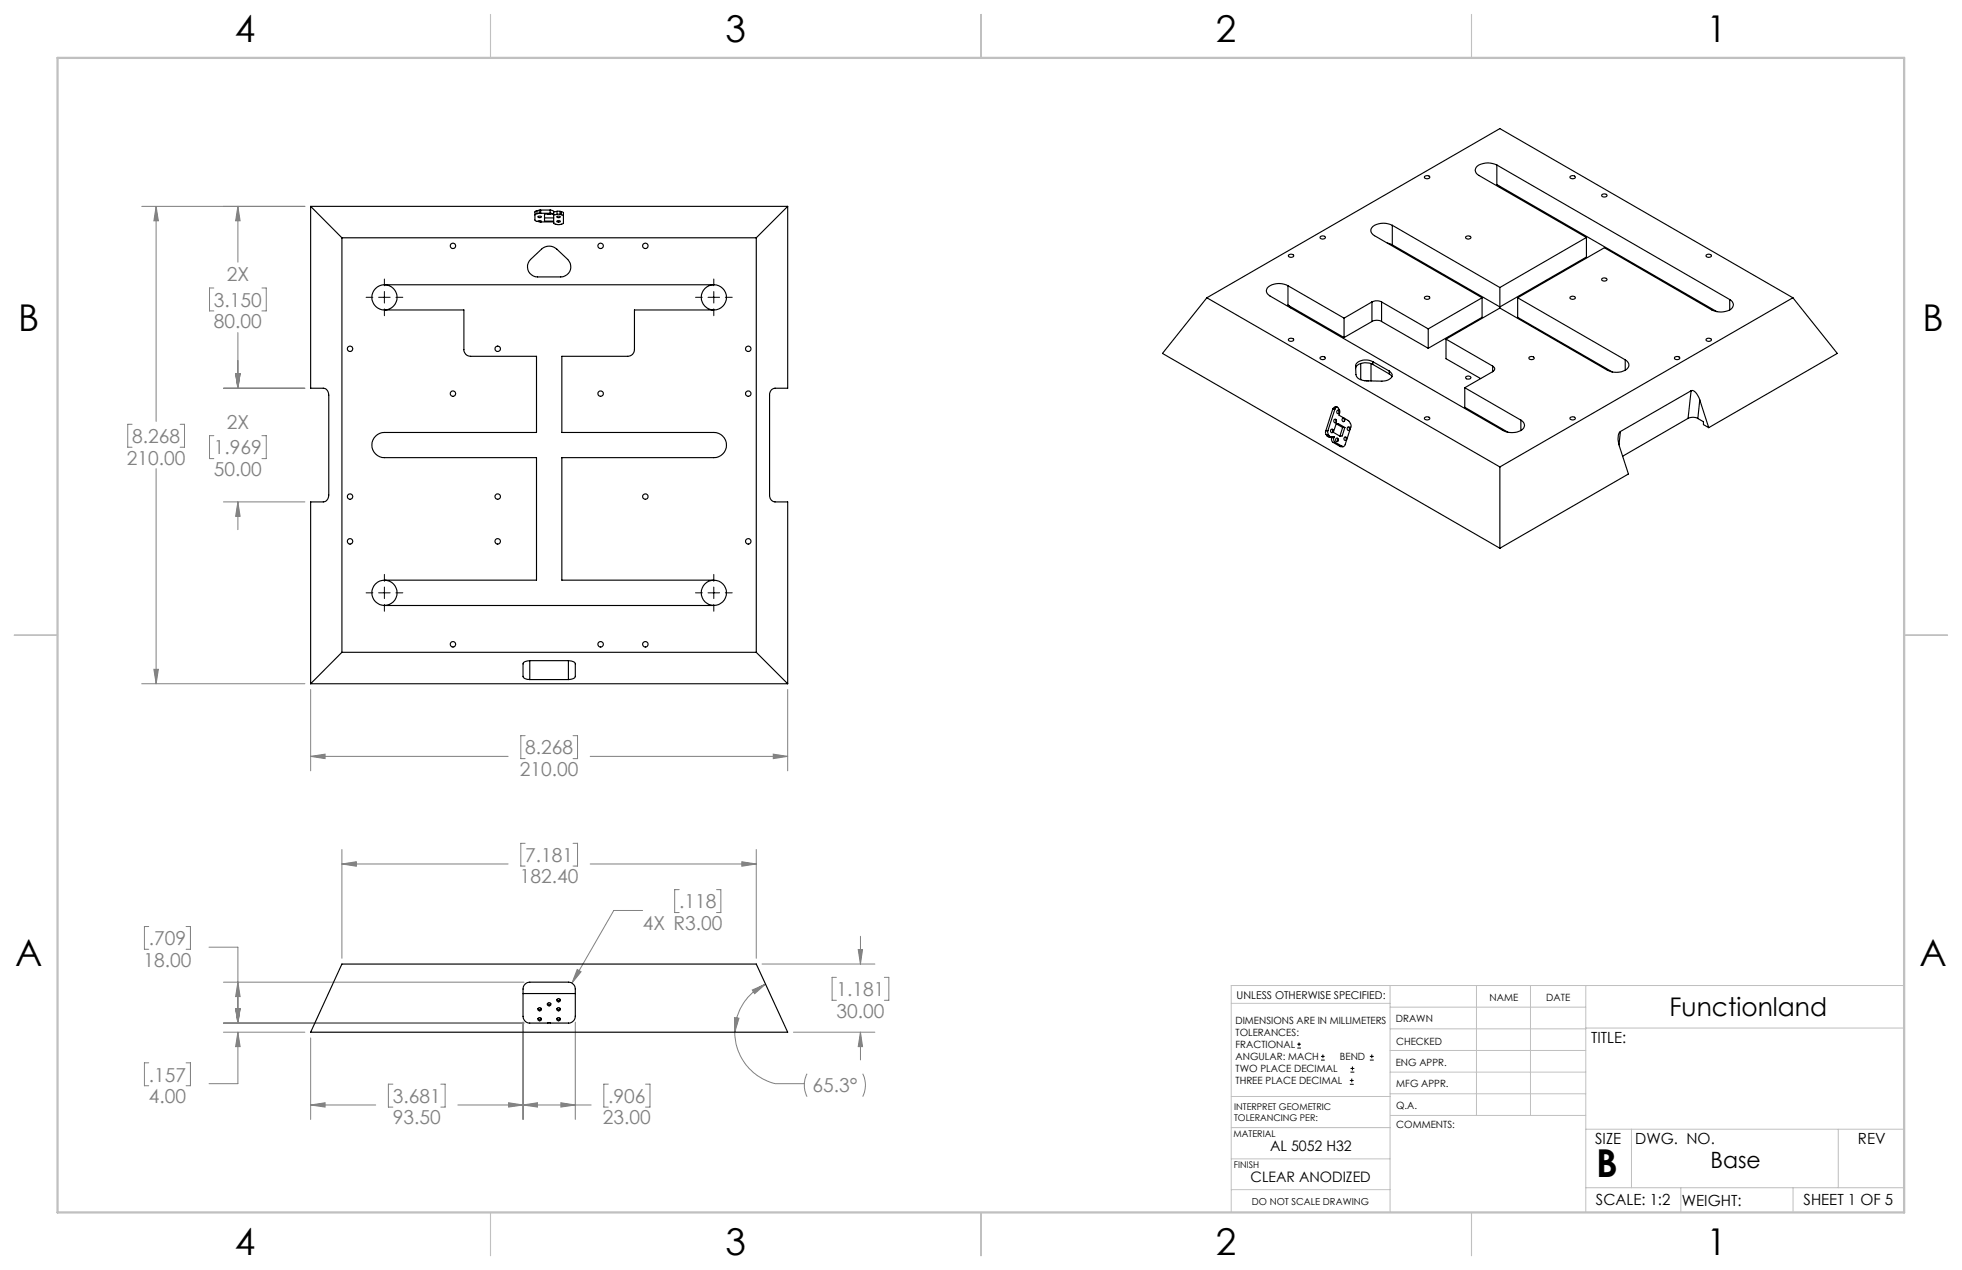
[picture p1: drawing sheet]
<svg xmlns="http://www.w3.org/2000/svg" width="432mm" height="279mm" viewBox="0 0 432 279" stroke-linecap="round" stroke-linejoin="round" font-family="sans-serif">
<g fill="none" stroke="#000" stroke-width=".22">
<path d="M80.6 65.4h1.5M83.3 65.4h2.6M84.6 61.4v1.5M84.6 64.1v2.6M84.6 67.9v1.6M87.1 65.4h1.6M153.1 65.4h1.5M155.8 65.4h2.6M157.1 61.4v1.5M157.1 64.1v2.6M157.1 67.9v1.6M159.6 65.4h1.5"/>
<path d="M80.6 130.4h1.5M83.3 130.4h2.6M84.6 126.4v1.5M84.6 129.2v2.5M84.6 133v1.5M87.1 130.4h1.6M153.1 130.4h1.5M155.8 130.4h2.6M157.1 126.4v1.5M157.1 129.2v2.5M157.1 133v1.5M159.6 130.4h1.5"/>
<path d="M285.5 230.6h.8M285.5 229.7h.8M285.9 229.3v.9M290.7 233.2h.8M290.7 232.4h.8M291.1 232v.8M297.1 238.5h.8M297.1 237.7h.8M297.2 235.9h.9M297.2 235.1h.9M297.5 237.3v.8M297.6 234.6v.9"/>
<path d="M301.5 233.2h.8M301.5 232.4h.8M301.9 232v.8"/>
</g>
<g fill="none" stroke="#808080" stroke-width=".22">
<path d="M31.2 45.4h35.9M34.4 45.4l.5 3.2h-1zM34.4 45.4v47.3M52.4 45.4l.4 3.2h-.9zM52.4 45.4v12.3M47.1 63.4h-1v5h1M52.4 73.2v12.2M57.6 63.4h1v5h-1M29.1 93.3h-1v5.1h1M39.7 93.3h.9v5.1h-.9M47.1 95.8h-1v5.1h1M49.2 85.4h17.9"/>
<path d="M51.9 82.2h.9l-.4 3.2zM57.6 95.8h1v5.1h-1M34.4 103.1v47.3M49.2 110.4h17.9M52.4 110.4l.4 3.2h-.9zM52.4 110.4v6.1M31.2 150.4h35.9M33.9 147.2h1l-.5 3.2zM68.4 151.7v17.9M173.4 151.7v17.9M68.4 166.4l3.1-.5v1zM68.4 166.4h43.4"/>
<path d="M115.6 161.9h-1v5h1M126.1 161.9h1v5h-1M129.9 166.4h43.5M170.2 165.9l3.2 .5-3.2 .5zM75.2 186.9v23.9M75.2 190.1h36.6M75.2 190.1l3.2-.5v1zM115.6 185.5h-1v5h1M126.1 185.5h1v5h-1M129.9 190.1h36.5M149.5 195.7h-1v5.1h1M157.7 195.7h.9v5.1h-.9"/>
<path d="M163.3 189.6l3.1 .5-3.1 .5zM166.4 186.9v23.9M32.7 203.8h-.9v5h.9M41 203.8h.9v5h-.9M46 208.4h6.4v16.7M49.2 216.1h66.1M52.4 216.1l.4 3.2h-.9zM127 213.3l.9 .5-2 2.5zM141.4 200.3h-6.3l-9.2 16M165.6 217.8l2.9-1.3-2.4 2.1zM167.7 212.1h24.8M168.5 216.5a11.7 11.7 0 0 0-6.8 10.6"/>
<path d="M184.1 215h-1v5.1h1M188.9 208.9h.9l-.4 3.2zM189.4 206v6.1M194.6 215h1v5.1h-1M32.7 233.8h-.9v5.1h.9M41 233.8h.9v5.1h-.9M49.2 227.1h17.9M49.2 225.1h66.1M51.9 221.9h.9l-.4 3.2zM52.4 227.1l.4 3.2h-.9zM52.4 227.1v11.3h-6.4M68.4 228.4v17.9"/>
<path d="M86.5 238.5h-1v5.1h1M97 238.5h1v5.1h-1M115.1 224.9v21.4M126.6 224.9v21.4M133.9 238.5h-1v5.1h1M142.1 238.5h1v5.1h-1M161.6 223.9l1 .1-.9 3.1zM161.7 227.1a11.6 11.6 0 0 0 9 11.3h6.3M174.6 227.1h17.9M177.6 236.2a5.6 5.6 0 0 0 0 5.1M189.4 227.1v6.1M189.4 227.1l.4 3.2h-.9z"/>
<path d="M189.9 236.2l.1 .3a5.6 5.6 0 0 1-.1 4.8M68.4 243.1l3.1-.5v1zM68.4 243.1h14.3M100.8 243.1h29.3M111.9 242.6l3.2 .5-3.2 .5zM115.1 243.1l3.2-.5v1zM123.4 242.6l3.2 .5-3.2 .5z"/>
</g>
<g fill="none" stroke="#c0c0c0" stroke-width=".22">
<path d="M305.9 216.8v49.9M324.9 216.8v28.6M336.8 216.8v28.6M349 216.8v49.9M419.1 216.8h-148.1v49.9M271 220.7h34.9M305.9 231.1h43.1M305.9 226.3h43.1M305.9 221.6h43.1M305.9 235.9h43.1M349 226.2h70.1M271 255h34.9"/>
<path d="M271 248.1h35M271 241.2h35M305.9 240.6h43.1M306 245.4h43M349 248.4h70.1M359.1 248.4v12.9M404.6 248.4v12.9M271 261.7h34.9M349 261.3h70.1M369.9 261.3v5.4M394.6 261.3v5.4"/>
</g>
<path d="M108 3.2v9.5M215.9 3.2v9.5M323.8 3.2v9.5M3.1 139.7h9.6M419.1 139.7h9.5M108 266.7v9.6M215.9 266.7v9.6M323.8 266.7v9.6" fill="none" stroke="#c0c0c0" stroke-width=".25"/>
<path d="M12.7 12.7h406.4v254h-406.4z" fill="none" stroke="#c0c0c0" stroke-width=".5"/>
<path d="M34.4 45.4l.5 3.2h-1zM33.9 147.2h1l-.5 3.2zM52.4 45.4l.4 3.2h-.9zM51.9 82.2h.9l-.4 3.2zM51.9 82.2h.9l-.4 3.2zM52.4 110.4l.4 3.2h-.9zM68.4 166.4l3.1-.5v1zM170.2 165.9l3.2 .5-3.2 .5zM75.2 190.1l3.2-.5v1zM163.3 189.6l3.1 .5-3.1 .5zM68.4 243.1l3.1-.5v1zM111.9 242.6l3.2 .5-3.2 .5zM115.1 243.1l3.2-.5v1zM123.4 242.6l3.2 .5-3.2 .5zM52.4 227.1l.4 3.2h-.9zM51.9 221.9h.9l-.4 3.2zM52.4 216.1l.4 3.2h-.9zM51.9 221.9h.9l-.4 3.2zM127 213.3l-1.1 3 2-2.5zM188.9 208.9h.9l-.4 3.2zM189.4 227.1l.4 3.2h-.9zM165.6 217.8l2.9-1.3-2.4 2.1zM161.6 223.9l1 .1-.9 3.1z" fill="#808080"/>
<g fill="none" stroke="#000" stroke-width=".25">
<path d="M313.5 38.8a.63 .63 0 0 1 .7-.2 .63 .63 0 0 1 .4 .5 .64 .64 0 0 1-.6 .2 .64 .64 0 0 1-.5-.5zM329.4 36.3a4 4 0 0 0-4.5 .5 1.22 1.22 0 0 0 .6 1.8l23.6 13.6M329.4 36.3l51.3 29.6M329.4 36.3v4.3M345.5 38.8a.63 .63 0 0 1 .7-.2 .63 .63 0 0 1 .5 .5 .64 .64 0 0 1-.7 .2 .64 .64 0 0 1-.5-.5zM68.4 45.4v40h2.8a1.41 1.41 0 0 1 1.2 1.5v22a1.41 1.41 0 0 1-1.2 1.5h-2.8v40M68.4 45.4l6.8 6.9M68.4 45.4h105M75.2 52.3v91.2M75.2 52.3h91.2M116.8 57.1l2.4-2.3a2.47 2.47 0 0 1 3.4 0l2.4 2.3a2.23 2.23 0 0 1 .5 2.4 2.23 2.23 0 0 1-2.1 1.4h-5.1a2.23 2.23 0 0 1-2.1-1.4 2.23 2.23 0 0 1 .6-2.4zM118.2 46.4l-.5 .2v1.8l.4 .3 .9 .1"/>
<path d="M118.2 47l-.5 .3M118.2 46.4v.6M118.4 48.7a.46 .46 0 0 1 .7 .1h-.1M118.4 47.6a.47 .47 0 0 1 .7 .2 .43 .43 0 0 1-.7-.2zM118.7 46.9h.3M118.7 46.2l-.5 .2M118.7 46.9l-.5 .1M118.7 46.2v.7M119 46.2h-.3M119 46.2h2.1M119 46.9h2.1M119 46.2v.7"/>
<path d="M119.8 47.9h2M120.5 47.1h.6M121.1 46.2l.7 .3v2.1h-2v-1.5h2M121.1 46.9l.7 .2M121.1 46.2v.7M122.6 47.6a.47 .47 0 0 1 .7 .2 .43 .43 0 0 1-.7-.2zM122.6 48.6a.43 .43 0 0 1 .7 .2 .47 .47 0 0 1-.7-.2zM122.6 46.5h.7M122.6 47.2h.7M122.6 46.5l-.8 .1M122.6 47.2l-.8 .1M122.6 46.5v.7"/>
<path d="M123.3 46.5l.2 .1M123.3 47.2h.2M123.3 46.5v.7M123.5 46.6l.5 .2-.1 2.4-1.2 .2-.7-.2-.2-.4h-2.8M123.5 47.2l.5 .3M123.5 46.6v.6M166.4 52.3v91.2M173.4 45.4v40h-2.8a1.35 1.35 0 0 0-1.2 1.5v22a1.39 1.39 0 0 0 1.2 1.5h2.8v40M173.4 45.4l-7 6.9M283.6 56.1a.61 .61 0 0 1 .6-.2 .61 .61 0 0 1 .5 .5 .61 .61 0 0 1-.7 .2 .61 .61 0 0 1-.4-.5zM290.5 52.1a.61 .61 0 0 1 .7-.2 .61 .61 0 0 1 .4 .5 .61 .61 0 0 1-.6 .2 .61 .61 0 0 1-.5-.5zM305.3 53.5l1.1 .4"/>
<path d="M306.4 49.6a4 4 0 0 0-4.5 .5 1.16 1.16 0 0 0 .6 1.8l23.7 13.6M306.4 49.6l23.7 13.7M306.4 53.9l23.7 13.6M306.4 49.6v4.3M322.6 52.1a.61 .61 0 0 1 .6-.2 .61 .61 0 0 1 .5 .5 .61 .61 0 0 1-.7 .2 .61 .61 0 0 1-.4-.5zM329.4 40.6l.7 .6M329.4 40.6l48.5 28M349.1 52.2l-19 11.1M349.1 52.2v4.4l-19 10.9M352.6 42.8l.5-.1 .5 .2a.55 .55 0 0 1-.5 .5 .55 .55 0 0 1-.6-.5zM375.5 56.1a.64 .64 0 0 1 .7-.2 .64 .64 0 0 1 .4 .5 .63 .63 0 0 1-.6 .2 .63 .63 0 0 1-.5-.5zM84.6 62.7a2.77 2.77 0 0 0-2.8 2.7 2.77 2.77 0 0 0 2.8 2.8"/>
<path d="M84.6 68.2h17.5v8.7a1.45 1.45 0 0 0 1.5 1.5h14.5v16.7h-33.5a2.77 2.77 0 0 0-2.8 2.8 2.77 2.77 0 0 0 2.8 2.8h33.5v26.9h-33.5M84.6 62.7a2.77 2.77 0 0 1 2.8 2.7 2.77 2.77 0 0 1-2.8 2.8M84.6 62.7h72.5M157.1 68.2h-17.5v8.7a1.45 1.45 0 0 1-1.5 1.5h-14.5v16.7h33.5a2.77 2.77 0 0 1 2.8 2.8 2.77 2.77 0 0 1-2.8 2.8h-33.5v26.9h33.5M157.1 62.7a2.77 2.77 0 0 1 2.8 2.7 2.77 2.77 0 0 1-2.8 2.8M157.1 62.7a2.77 2.77 0 0 0-2.8 2.7 2.77 2.77 0 0 0 2.8 2.8M265.6 65.5l-9.8 12.3 74.3 42.8M265.6 65.5l64.5 37.2M265.6 65.5l64.5-37.2 64.5 37.2M283.5 62.9a4 4 0 0 0-4.6 .5 1.2 1.2 0 0 0 .6 1.7l51.3 29.6a4 4 0 0 0 4.5-.5 1.22 1.22 0 0 0-.6-1.8M283.5 67.1l.6 .7M283.5 62.9l12.3 7.1"/>
<path d="M283.5 67.1l12.3 7.2M283.5 62.9v4.2M283.6 74.6a.61 .61 0 0 1 .6-.2 .61 .61 0 0 1 .5 .5 .61 .61 0 0 1-.7 .2 .61 .61 0 0 1-.4-.5zM290.5 78.6a.61 .61 0 0 1 .7-.2 .61 .61 0 0 1 .4 .5 .61 .61 0 0 1-.6 .2 .61 .61 0 0 1-.5-.5zM295.8 70v4.3M299.5 80v3.5M301.7 80v3.8M301.9 66.4a2.39 2.39 0 0 1 2.2 0M301.9 70.7a2.13 2.13 0 0 1 2.2 0M301.9 66.4l-6.1 3.6M301.9 70.7l-6.1 3.6M301.9 66.4v4.3"/>
<path d="M302.2 79.6a2.89 2.89 0 0 0-3.8 .6v2.2a2.15 2.15 0 0 0 2.4 1.4l3.3 .1 1.4-.3a1.03 1.03 0 0 0 .9-.9 1.03 1.03 0 0 0-.6-1.1M302.2 79.6l3.6 2M302.2 79.6v.6M304.1 66.4l10.2 6M304.1 70.7l10.2 5.9M304.1 66.4v4.3M313.5 65.4a.63 .63 0 0 1 .7-.3 .63 .63 0 0 1 .4 .6 .64 .64 0 0 1-.6 .2 .64 .64 0 0 1-.5-.5zM314.3 72.4v4.2M318.2 74.6l11.9-6.8 23.7 13.7a4 4 0 0 0 4.5-.6 1.16 1.16 0 0 0-.6-1.7M318.2 74.6l10.3 5.9M318.2 74.6v4.3l7.7 4.4M326.2 65.5l-11.9 6.9"/>
<path d="M326.2 65.5v4.3l-11.9 6.8M330.1 63.3v4.2M334 65.5l19.1-11 23.6 13.7a4 4 0 0 0 4.6-.5 1.22 1.22 0 0 0-.6-1.8M334 65.5l23.7 13.7M334 65.5v4.3l20.9 12M336.6 78.5l.5-.1 .5 .2a.55 .55 0 0 1-.5 .5 .55 .55 0 0 1-.6-.5zM345.5 65.4a.63 .63 0 0 1 .7-.3 .63 .63 0 0 1 .5 .6 .64 .64 0 0 1-.7 .2 .64 .64 0 0 1-.5-.5zM352.5 61.3a.61 .61 0 0 1 .7-.2 .61 .61 0 0 1 .4 .5 .61 .61 0 0 1-.6 .3 .61 .61 0 0 1-.5-.6zM357.7 79.2v2.3M368.7 78.5l.4-.1 .5 .2a.55 .55 0 0 1-.5 .5 .55 .55 0 0 1-.6-.5zM375.5 74.6a.64 .64 0 0 1 .7-.2 .64 .64 0 0 1 .4 .5 .63 .63 0 0 1-.6 .2 .63 .63 0 0 1-.5-.5zM380.7 65.9v2.3"/>
<path d="M394.6 65.5l-64.5 37.2M394.6 65.5l9.8 12.3-28.3 16.3M291.8 94.8l.1 .8M291.9 95.6l.1 .2M291.9 95.6h.4M292 95.8l.4 .3h.7M292 95.8h.5M292.2 94.8l.1 .8M292.2 94.8h-.4M292.3 95.6l.2 .2M292.5 95.8l.4 .3h.7M293.1 96.3a.89 .89 0 0 0 .3 1"/>
<path d="M293.1 96.1v.2M293.3 90l-1.5 4.8M293.4 94.5v.5M293.4 97.3l1.5 .9M293.4 97.3h.5M293.5 96.3a.91 .91 0 0 0 .4 1M293.5 96.3h-.4M293.6 96.1l-.1 .2M293.6 96.1h-.5M293.8 90l-1.6 4.8M293.8 90h-.5M293.8 89.6l-.5 .4"/>
<path d="M293.9 97.3l1.4 .9M294.1 89.5l.4 .2 .4 .6-.2 1 2.1 1.2 .6 1.1-1.4 4.4-.5 .2M294.1 92.4v.5M294.1 89.5h.1M294.1 89.5l-.3 .1M294.1 93.2h.4l1.5 .9M294.1 93.2l-.7 1.9 1.5 .9M294.1 93.2l1.4 .9M294.2 89.6l-.4 .4M294.5 96.5v.5M294.7 90.4v.4M294.9 98.2h.8"/>
<path d="M294.9 98.2h.4M295.3 98.2h.3M295.5 94.1h.5M295.5 94.1l-.6 1.9M295.9 92.1v.5M296 94.1l-.6 1.8-.5 .1M296.3 96.3v.4M296.7 93.9a.35 .35 0 0 1 .4 .2 .35 .35 0 0 1-.1 .5 .35 .35 0 0 1-.5-.1zM297 94.1v.4M300.2 83.7l1 .1M302.2 80.2a2.95 2.95 0 0 0-3.8 .7M302.2 80.2l3.6 2.1"/>
<path d="M305.8 82.3l.6 .6M305.8 81.6v.7M313.5 91.9a.63 .63 0 0 1 .7-.2 .63 .63 0 0 1 .4 .5 .64 .64 0 0 1-.6 .2 .64 .64 0 0 1-.5-.5zM322.4 85.3l12.3 7.1M322.4 85.3v4.3l9.5 5.5M322.6 82.9a.61 .61 0 0 1 .6-.2 .61 .61 0 0 1 .5 .5 .59 .59 0 0 1-.7 .2 .59 .59 0 0 1-.4-.5zM328.5 80.5a.64 .64 0 0 1 .5 .7 .64 .64 0 0 1-.5 .6M328.5 81.8l-6.1 3.5M328.5 80.5v1.3M334.7 92.4v2.3M345.5 91.9a.63 .63 0 0 1 .7-.2 .63 .63 0 0 1 .5 .5 .64 .64 0 0 1-.7 .2 .64 .64 0 0 1-.5-.5zM356.6 94.9a3.3 3.3 0 0 0-.2 3.3l2 6.1-28.3 16.3"/>
<path d="M356.6 94.9l-.3 3M371.5 92a2.32 2.32 0 0 1 2.2 .1M371.5 92l-14.4 8.4M372.2 86a1.35 1.35 0 0 1 1.5 1l.4 1M372.2 86l-15.6 8.9M372.2 86l-.7 6M373.7 92.1l1.2 .7v.6l1.2 .7M374.1 88l2 6.1M374.1 88l-.4 4.1M330.1 102.7v17.9M84.6 127.6a2.79 2.79 0 0 0-2.8 2.8 2.79 2.79 0 0 0 2.8 2.8M84.6 127.6a2.79 2.79 0 0 1 2.8 2.8 2.79 2.79 0 0 1-2.8 2.8"/>
<path d="M84.6 133.2h72.5M157.1 127.6a2.79 2.79 0 0 1 2.8 2.8 2.79 2.79 0 0 1-2.8 2.8M157.1 127.6a2.79 2.79 0 0 0-2.8 2.8 2.79 2.79 0 0 0 2.8 2.8M68.4 150.4h105M75.2 143.5l-6.8 6.9M75.2 143.5h91.2M116.6 145.3a1.33 1.33 0 0 0-1.5 .8v2.7a1.27 1.27 0 0 0 1.5 .7M116.6 145.3h8.5M116.6 149.5h8.5M116.6 145.3v4.2M125.1 145.3a1.43 1.43 0 0 1 1.5 .8v2.7a1.43 1.43 0 0 1-1.5 .7M125.1 145.3v4.2"/>
<path d="M166.4 143.5l7 6.9M75.2 212.1h91.2l7 15h-105zM115.1 218.6h11.5M115.5 216.5l.5-.3 .6-.1h8.5a1.57 1.57 0 0 1 1.5 1.5v6a1.51 1.51 0 0 1-1.5 1.5h-8.5a1.49 1.49 0 0 1-1.5-1.5v-6l.1-.6zM122.6 219.9l.3 .2 .4-.2M118.4 221.9l.4 .2 .3-.2M118.4 224l.4 .3 .3-.3M120.5 220.8l.4 .2 .3-.2M120.5 225.1h.6M122.6 221.9l.3 .2 .4-.2M122.6 224l.3 .3 .4-.3"/>
<circle cx="99.7" cy="54.1" r=".6"/>
<circle cx="132.2" cy="54.1" r=".6"/>
<circle cx="142" cy="54.1" r=".6"/>
<circle cx="77" cy="76.7" r=".6"/>
<circle cx="109.5" cy="76.7" r=".6"/>
<circle cx="164.7" cy="76.7" r=".6"/>
<circle cx="99.7" cy="86.6" r=".6"/>
<circle cx="132.2" cy="86.6" r=".6"/>
<circle cx="164.7" cy="86.6" r=".6"/>
<circle cx="293.2" cy="94.8" r=".36"/>
<circle cx="293.9" cy="92.6" r=".36"/>
<circle cx="294.3" cy="96.8" r=".35"/>
<circle cx="294.5" cy="90.6" r=".35"/>
<circle cx="295.7" cy="92.4" r=".36"/>
<circle cx="296.1" cy="96.5" r=".35"/>
<circle cx="77" cy="119.1" r=".6"/>
<circle cx="77" cy="109.3" r=".6"/>
<circle cx="109.5" cy="119.1" r=".6"/>
<circle cx="109.5" cy="109.3" r=".6"/>
<circle cx="142" cy="109.3" r=".6"/>
<circle cx="164.7" cy="119.1" r=".6"/>
<circle cx="99.7" cy="141.7" r=".6"/>
<circle cx="132.2" cy="141.7" r=".6"/>
<circle cx="142" cy="141.7" r=".6"/>
<circle cx="118.8" cy="222" r=".38"/>
<circle cx="118.8" cy="224.2" r=".38"/>
<circle cx="120.8" cy="220.9" r=".38"/>
<circle cx="122.9" cy="222" r=".38"/>
<circle cx="122.9" cy="224.2" r=".38"/>
<circle cx="122.9" cy="220" r=".39"/>
</g>
<text font-size="8.5" x="351.3" y="259">B</text>
<g font-size="8.1">
<text x="51.7" y="9.3">4</text>
<text x="159.7" y="9.3">3</text>
<text x="267.6" y="9.3">2</text>
<text x="375.6" y="9.3">1</text>
<text x="4" y="72.8">B</text>
<text x="423.1" y="72.8">B</text>
<text x="3.3" y="212.5">A</text>
<text x="422.4" y="212.5">A</text>
<text x="51.7" y="276">4</text>
<text x="159.7" y="276">3</text>
<text x="267.6" y="276">2</text>
<text x="375.6" y="276">1</text>
</g>
<text font-size="5.6" x="367.4" y="223.4">Functionland</text>
<text font-size="4.9" x="376.5" y="257">Base</text>
<g font-size="4.2" fill="#808080">
<text x="49.9" y="61.8">2X</text>
<text x="47.1" y="67.5">3.150</text>
<text x="47.1" y="72.2">80.00</text>
<text x="49.9" y="94.3">2X</text>
<text x="29.1" y="97.4">8.268</text>
<text x="47.1" y="100">1.969</text>
<text x="27.9" y="102.2">210.00</text>
<text x="47.1" y="104.7">50.00</text>
<text x="115.6" y="165.9">8.268</text>
<text x="114.4" y="170.7">210.00</text>
<text x="115.6" y="189.6">7.181</text>
<text x="114.4" y="194.4">182.40</text>
<text x="149.5" y="199.8">.118</text>
<text x="32.8" y="207.9">.709</text>
<text x="141.5" y="204.5">4X R3.00</text>
<text x="31.6" y="212.7">18.00</text>
<text x="184.1" y="219.1">1.181</text>
<text x="184.1" y="223.9">30.00</text>
<text x="32.8" y="237.9">.157</text>
<text x="32.8" y="242.7">4.00</text>
<text x="86.5" y="242.6">3.681</text>
<text x="133.9" y="242.6">.906</text>
<text x="178.8" y="240.3">65.3°</text>
<text x="86.5" y="247.4">93.50</text>
<text x="132.7" y="247.4">23.00</text>
</g>
<g font-size="3.4">
<text x="350.2" y="229.5">TITLE:</text>
<text x="351.1" y="251.6">SIZE</text>
<text x="359.9" y="251.6">DWG. NO.</text>
<text x="408.9" y="251.7">REV</text>
<text x="351.2" y="265.2">SCALE: 1:2</text>
<text x="370.1" y="265.3">WEIGHT:</text>
<text x="396.9" y="265.2">SHEET 1 OF 5</text>
</g>
<g font-size="3.2">
<text x="279.5" y="253.3">AL 5052 H32</text>
<text x="275.2" y="260.1">CLEAR ANODIZED</text>
</g>
<text font-size="2.4" x="272.2" y="219.7">UNLESS OTHERWISE SPECIFIED:</text>
<g font-size="2.2">
<text x="327.8" y="220.1">NAME</text>
<text x="340.3" y="220.2">DATE</text>
<text x="271.9" y="225.3">DIMENSIONS ARE IN MILLIMETERS</text>
<text x="271.9" y="227.9">TOLERANCES:</text>
<text x="307.2" y="224.9">DRAWN</text>
<text x="271.9" y="230.6">FRACTIONAL</text>
<text x="271.9" y="233.2">ANGULAR: MACH</text>
<text x="294.9" y="233.2">BEND</text>
<text x="307.3" y="229.8">CHECKED</text>
<text x="271.9" y="235.9">TWO PLACE DECIMAL</text>
<text x="271.9" y="238.5">THREE PLACE DECIMAL</text>
<text x="307.2" y="234.5">ENG APPR.</text>
<text x="307.3" y="239.2">MFG APPR.</text>
<text x="307.3" y="243.9">Q.A.</text>
<text x="307.3" y="248.1">COMMENTS:</text>
</g>
<text font-size="2.1" x="275.5" y="265.1">DO NOT SCALE DRAWING</text>
<g font-size="2">
<text x="271.6" y="244.1">INTERPRET GEOMETRIC</text>
<text x="271.5" y="250.2">MATERIAL</text>
<text x="271.6" y="246.6">TOLERANCING PER:</text>
<text x="271.5" y="257">FINISH</text>
</g>
</svg>
